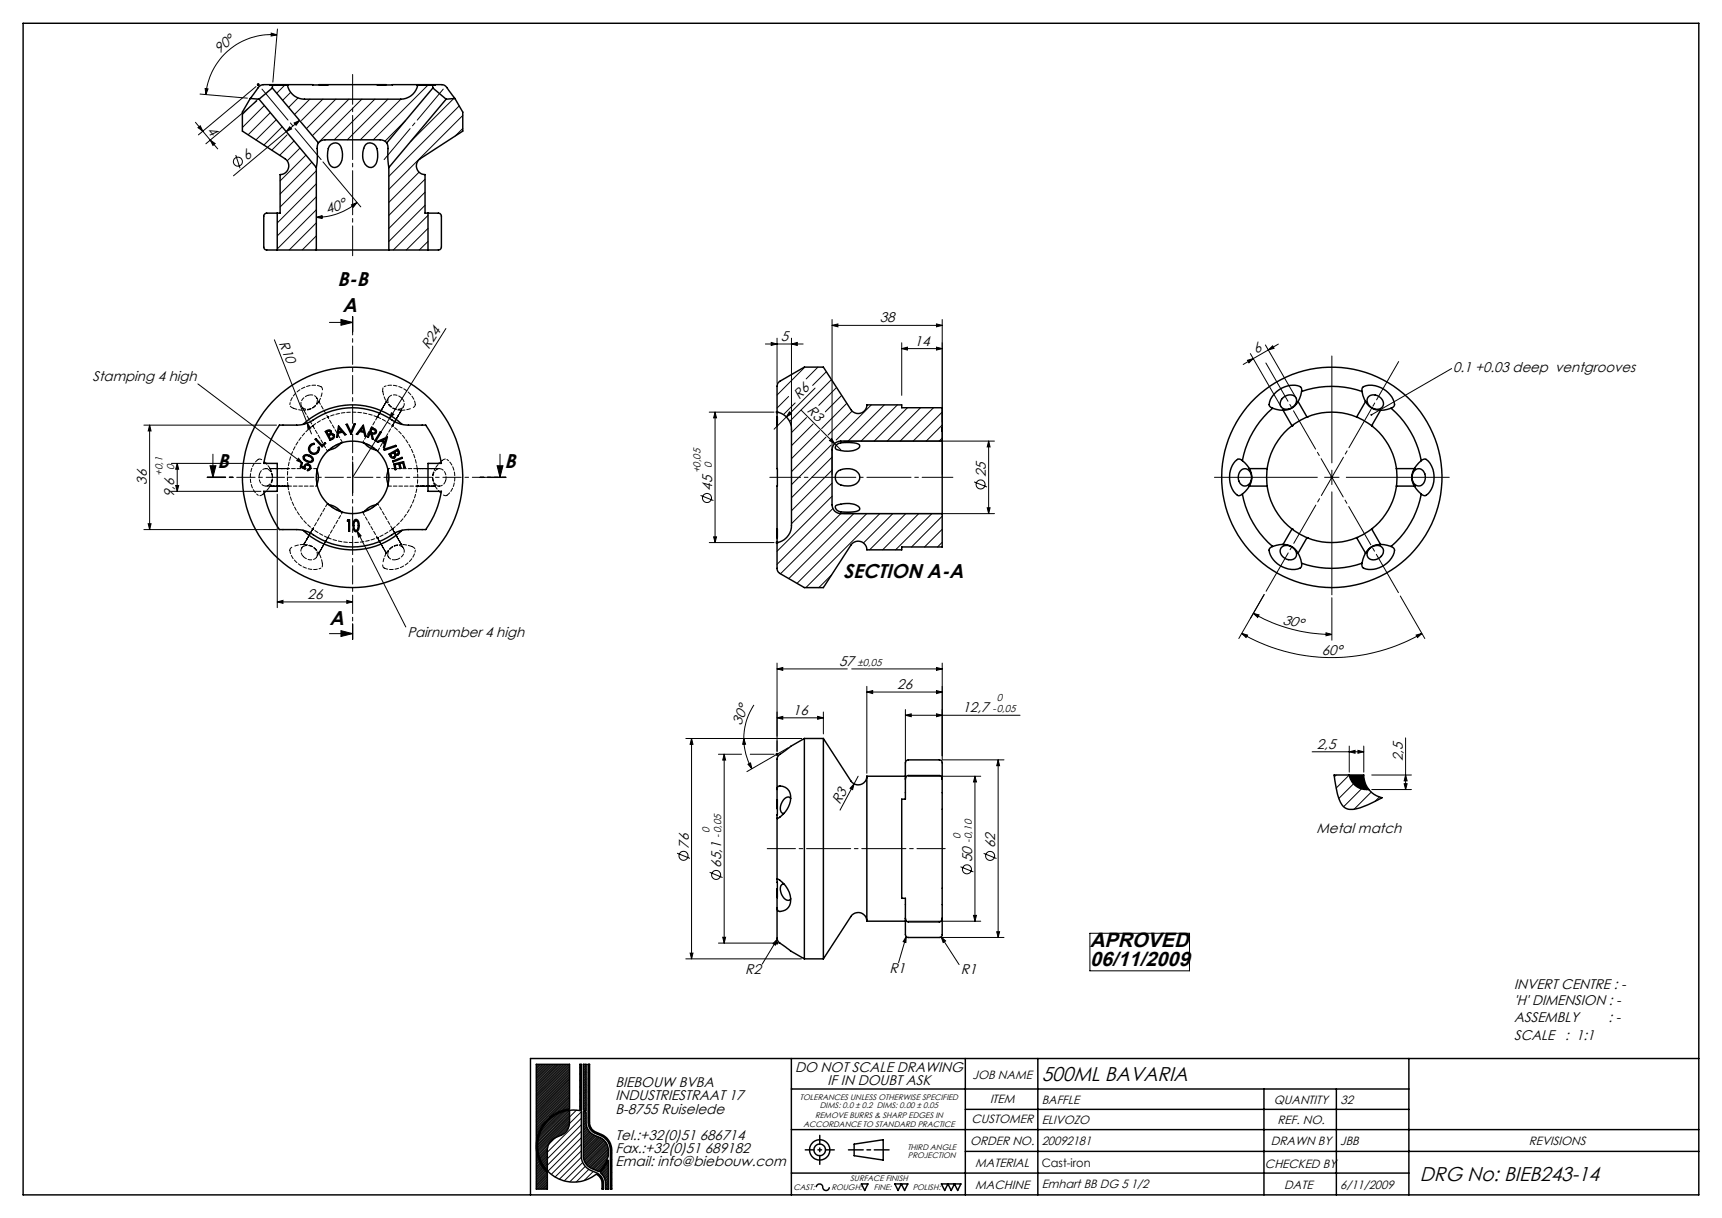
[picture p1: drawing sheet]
<svg xmlns="http://www.w3.org/2000/svg" width="594mm" height="420mm" viewBox="0 0 594 420" stroke-linecap="round" stroke-linejoin="round" font-family="sans-serif">
<g fill="none" stroke="#000" stroke-width=".34">
<path d="M93.6 11.4l1.9 .6-2 .4zM95.5 12a22.7 22.7 0 0 0-24.5 20.6M95.7 10l-1.6 18.3M69 32.4l16.3 1.4M70.8 30.5l1 .2-.8 1.9zM88.3 29.9l-19.9 16.6M88.6 29.2h1M88.6 34.8l-17.6 14.8M88.7 28.8l.7 .8M88.9 34.2l-5.3 5.3M89.1 28.7v1M89.4 28.8l-.7 .8"/>
<path d="M91.2 36.4l-7.6 7.6M93.2 38.9l-7.6 7.6M98.3 29.3l-2.8 2.9M100.3 31.8l-2.8 2.8M102.8 33.8l-3.2 3.2M106.9 34.2l-5.3 5.3M111.3 34.2l-7.3 7.3M115.8 34.2l-10.1 10.2M120.3 34.2l-12.6 12.6M124.8 34.2l-15 15M129.3 34.2l-14 14M133.8 34.2l-14 14"/>
<path d="M138.3 34.2l-14 14M147.7 29.3l-18.9 18.9M156.5 34l-14.9 14.8M158.4 36.5l-24.3 24.3M159.6 39.8l-25.5 25.5M67.4 42.2l2.6 3M68.3 44l.8-.6 .9 1.8zM70 45.2l2.5 3.1M72.5 48.3l1.7 1.2-.8 .6zM72.5 48.3l2.6 3M81.3 53.5l1.5 4.5M95.3 41.3l-7 6.9"/>
<path d="M97.3 43.7l-6.2 6.3M99 46.5l-5.2 5.3M99.9 43.7l.7 .8-1.9 .9zM101.4 48.6l-4.9 4.9M101.5 42.4l1.8-.9-1.2 1.7zM103.3 41.5l-22.8 19.1M103.5 51.1l-4.4 4.4M105.5 53.5l-8.9 8.9M107.6 55.9l-11 11M109.1 58.9l-12.5 12.5M111.4 55.8l13.1 15.5M139.8 41.7l-7 7"/>
<path d="M144.5 59.4l-10.4 10.4M159.6 44.3l-2.5 2.6M109.1 74.9l2-.6v1zM109.1 63.4l-13.5 13.5M109.1 67.9l-13.5 13.5M109.1 72.3l-13.5 13.5M109.1 76.9l-9.3 9.3M121.2 70.6l2-.8-1.3 1.7zM123.2 69.8a21.9 21.9 0 0 1-14.1 5.1M146.6 61.8l-12.5 12.5M146.6 66.3l-12.5 12.5M146.6 70.8l-12.5 12.5"/>
<path d="M147.6 74.3l-11.9 11.9M147.6 78.8l-7.4 7.4M109.1 81.3l-4.9 4.9M109.1 85.8l-.4 .4M147.6 83.2l-3 3M94.7 117.2l11.3 28.7M113.6 111.2h8M117.6 110.2l4 1-4 1zM153.8 113.3l-19.4 31M264 118.6h13M266 118.1l2 .5-2 .5zM268 116.6v15.6"/>
<path d="M273 118.6l2-.5v1zM273 116.6v30.4M287 112.2l2-.5v1zM287 110.2v53.4M287 112.2h38M311 118.2v18.1M323 111.7l2 .5-2 .5zM323 119.7l2 .5-2 .5zM325 110.2v53.4M436.5 118.9l10.8 18.7M441 118.7l-3.5 2M68.3 132.4l36 27.2"/>
<path d="M272 136.7l-4 4M274.3 138.9l-4 4.1M277.6 126.6l-9.6 9.6M281.2 133.8l-14.2 14.2M282.2 126.6l-4.1 4.1M285 128.2l-4.7 4.7M286.8 130.9l-14.4 14.4M288.6 133.6l-6.2 6.2M290.3 136.4l-5.6 5.6M292.1 139.1l-8.7 8.7M300.6 139.6l-12.2 12.1M305 139.6l-12.4 12.5"/>
<path d="M309.6 139.6l-12.6 12.5M311 120.2l2-.5v1zM311 120.2h14M430.3 124.2l2-.5-1.5 1.4zM431.3 121.9l10.8 18.7M432.3 123.7l-3.5 2M437.5 120.7l1.5-1.4 .5 .8zM437.5 120.7l-5.2 3M459.4 122.7v36.9M500.7 127.1l-27.7 16M49.6 146.6h45.8M51.6 146.6l.5 2h-1z"/>
<path d="M51.6 146.6v36M59.1 159.8h30.9M61.1 159.8l.5 2h-1zM61.1 159.8v9.6M73.4 156.6v8M103 158l1.3 1.6-1.9-.8zM106 145.9l1.2 1.7-.9 .4zM106 145.9l1.5 3.7M134.4 144.3l-12.8 20.3M135 142.3l.9 .6-1.5 1.4zM172.5 156.6v8M244.7 142.1h22.3"/>
<path d="M246.7 142.1l.5 2h-1zM246.7 142.1v45M267.5 142.1h1M267.7 141.8l.7 .7M268 141.6v1M268.4 141.8l-.7 .7M272.3 142l.7 .7-1.7 1.1zM276.4 141.4l13.6 13.7M278.2 144l-5.2 5.2M280.5 146.2l-7.5 7.5M282.7 148.5l-9.7 9.7M284.9 150.7l-11.9 11.9"/>
<path d="M286.1 151.9l.7-.7 1.1 1.8zM286.7 153.5l-13.7 13.6M287 157.6l-14 14M291 152.1h52M293.9 141.8l-8.3 8.2M313 140.6l-11.4 11.5M317.5 140.6l-11.5 11.5M322 140.6l-11.5 11.5M325 142.1l-10 10M325 146.6l-5.5 5.5M325 151.1l-1 1M341 152.1l.5 2h-1z"/>
<path d="M341 152.1v25M59.1 169.4h30.9M60.6 167.4h1l-.5 2zM72.5 160.6h2l-1.1 4zM95.6 170.4v39.1M171.5 160.6h2l-1 4zM241.7 170.8l4.4 1.8M287 162.1l-14 14M287 166.6l-14 14M287 171.1l-19 19M287.3 175.3l-19.3 19.3M290 177.1l-20.8 20.8"/>
<path d="M291 177.1h52M294.5 177.1l-22.4 22.4M299 177.1l-24 24M303.5 177.1l-25.5 25.5M308 177.1l-10.1 10.1M312.5 177.1l-12.5 12.5M316.9 177.1l-12.5 12.5M321.5 177.1l-12.6 12.5M325 178l-10.6 10.6M336 166.2l4.5 1.7M340.5 175.1h1l-.5 2zM418.9 164.6h35.5"/>
<path d="M456.9 164.6h5M458.9 164.6h1M459 164.2l.7 .7M459.4 162.1v5M459.4 169.6v35.5M459.7 164.2l-.7 .7M464.4 164.6h35.5M49.6 182.6h45.8M51.1 180.6h1l-.5 2zM123.2 183.2l1.4 1.6-.9 .4zM123.2 183.2l16.8 33M244.7 187.1h22.3"/>
<path d="M246.2 185.1h1l-.5 2zM267.5 187.1h1M267.7 186.7l.7 .7M268 186.6v1M268.4 186.7l-.7 .7M286.9 198.2l-4.4 4.4M325 182.5l-6.1 6.1M325 187l-1.6 1.6M95.6 207.6l2-.6v1.1zM95.6 207.6h26M113.6 218.5h8M117.6 217.5l4 1-4 1z"/>
<path d="M119.6 207l2 .6-2 .5zM277.5 202.6h6.5M428.3 218.4l2 .6-.5 .8zM428.3 218.4a62.2 62.2 0 0 0 62.2 0M432.3 211.5l2 .5-.5 .9zM432.3 211.5a54.8 54.8 0 0 0 27.1 7.3M436.1 205l-8.8 15.2M457.4 218.2l2 .6-2 .4zM459.4 206.1v14.7M483 205.5l8.5 14.7M488.5 219l2-.6-1.5 1.4zM268 230.7l2-.5v1z"/>
<path d="M268 228.7v30.4M268 230.7h24.3M293.8 230.7h31.2M299 238.6l2-.5v1.1zM299 236.7v29.9M299 238.6h26M323 230.2l2 .5-2 .5zM323 238.1l2 .5-2 .6zM325 228.7v33.3h21.3M236.6 254.7h39.9M238.5 254.7l.5 2h-.9zM238.5 254.7v75.9"/>
<path d="M256.6 254.7l.6 1.9-1 .1zM256.6 254.7a20.9 20.9 0 0 0 2.8 10.4M260.1 243.1a20.8 20.8 0 0 0-3.5 11.6M267.7 259.7l.7 .8M268 247.5l2-.5v1zM268 259.6v1M268 247.5h16M268.4 259.7l-.7 .8M271.9 257.9l-14.3 8.2M282 247l2 .5-2 .5zM284 245.5v7.6M312.3 246.6l2-.4v.9z"/>
<path d="M312.3 244.7v23.6M312.3 246.6h39.6M323 246.2l2 .4-2 .5zM452.6 259.2h17.8M465.4 259.2l2-.5v1zM465.4 257.3v9M468.4 258.7l2 .5-2 .5zM470.4 257.3v9M484.9 254.4v17.9M247.8 260.1h8M249.8 260.1l.5 2h-1zM249.8 260.1v65.1"/>
<path d="M258 263.5l.9-.4 .5 2zM258.8 260.1h8.2M267.5 260.1h1M294.6 270.3l-.5 2-.9-.5zM294.6 270.3l-4.8 9M296 267.7l-1.4 2.6M313.3 267.7h25M336.3 267.7l.5 1.9h-1zM336.3 267.7v50M344.3 262l.5 2h-1zM344.3 262v61.3M460.9 267.2l-.6 .7"/>
<path d="M465.4 267.2l-4.5 4.6M466.9 270.3l-5.1 5M469.7 272l-6.2 6.2M473 273.1l-5.9 5.9M473.2 272.3h13.7M473.2 267.2h13.7M475.8 274.8l-1.5 1.6M484.4 270.2h1l-.5 2.1zM484.9 267.2l.5 2.1h-1zM233.5 294.2l4.5 1.8M331.3 298.9l4.5 1.8M339.3 294.3l4.4 1.7"/>
<path d="M244.8 300.8l4.4 1.8M313.3 317.7h25M335.8 315.6h1l-.5 2.1zM236.6 330.6h39.9M238.1 328.7h.9l-.5 1.9zM247.8 325.2h19.2M249.3 323.2h1l-.5 2zM266.6 325.4l1.5-1.5-.6 2zM267.5 325.2h1M267.7 324.9l.7 .7M268 324.7v1M268.1 323.9l-5.2 8.5"/>
<path d="M268.4 324.9l-.7 .7M312.6 323l-.1 2-1-.3zM312.6 323l-2.6 9M324.7 323.1l1.5 1.4-.9 .5zM324.7 323.1l6.1 9.5M325 323.3h21.3M343.8 321.3h1l-.5 2zM376 321.8h34.3v13h-34.3zM185.5 367l-.5 .5M186 367l-1 1M186.5 367l-1.5 1.6M187.1 367l-2.1 2.2"/>
<path d="M187.7 367l-2.7 2.7M188.2 367l-3.2 3.3M188.8 367l-3.8 3.9M189.4 367l-4.4 4.4M189.9 367l-4.9 5M190.5 367l-5.5 5.5M191.1 367l-6.1 6.1M191.6 367l-6.6 6.6M192.2 367l-7.2 7.2M192.7 367l-7.7 7.8M193.3 367l-8.3 8.3M193.9 367l-8.9 8.9"/>
<path d="M194.4 367l-9.4 9.5M195 367l-10 10M195.5 367l-10.5 10.6M196.1 367l-11.1 11.1M196.5 376.2l-11.5 11.5M196.5 378.4l-7 7M196.5 367.2l-11.5 11.5M196.5 367.8l-11.5 11.5M196.5 368.4l-11.5 11.4M196.5 368.9l-11.5 11.5M196.5 369.5l-11.5 11.4M196.5 370l-11.5 11.5"/>
<path d="M196.5 370.6l-11.5 11.5M196.5 371.2l-11.5 11.4M196.5 371.7l-11.5 11.5M196.5 372.3l-11.5 11.5M196.5 372.8l-11.5 11.5M196.5 373.4l-11.5 11.5M196.5 374l-11.5 11.4M196.5 374.5l-11.5 11.5M196.5 375.1l-11.5 11.5M196.5 375.7l-11.5 11.4M196.5 376.8l-11.5 11.4M196.5 377.3l-11.5 11.5"/>
<path d="M196.5 377.9l-11.5 11.5M196.5 379l-5 5M196.5 379.6l-3.9 3.9M200.5 374.4l-.5 .5M200.5 369.9l-.5 .5M200.5 376.6l-.5 .5M200.5 367.6l-.5 .5M200.5 372.2l-.5 .4M200.5 378.9l-.5 .5M201.7 367l-.5 .5M202.2 370.5l-1 .9M202.2 372.7l-1 1"/>
<path d="M202.2 377.2l-1 1M202.2 379.5l-1 .9M202.2 367.1l-1 1M202.2 367.7l-1 .9M202.2 368.2l-1 1M202.2 368.8l-1 1M202.2 369.4l-1 .9M202.2 371l-1 1M202.2 372.2l-1 .9M202.2 373.3l-1 .9M202.2 373.9l-1 .9M202.2 374.4l-1 1"/>
<path d="M202.2 375l-1 .9M202.2 375.5l-1 1M202.2 376.6l-1 1M202.2 377.8l-1 .9M202.2 378.3l-1 1M202.2 378.9l-1 1M202.2 369.9l-1 1M202.2 371.6l-1 1M202.2 376.1l-1 1M203.4 367l-.5 .5M203.4 369.3l-.5 .5M203.4 371.5l-.5 .5"/>
<path d="M203.4 373.8l-.5 .4M203.4 376l-.5 .5M203.4 378.3l-.5 .5M185 395h.1M185 395.6h.1M185 394.4h.1M185 396.1h.1M185.1 396.6h-.1M185.1 393.8l-.1 .1M185.1 397.1l-.1 .1M185.1 393.1l-.1 .2M185.2 397.6l-.2 .2"/>
<path d="M185.3 392.4l-.3 .3M185.3 398l-.3 .3M185.4 398.5l-.4 .4M185.5 391.7l-.5 .5M185.5 398.9l-.5 .6M185.7 399.4l-.7 .6M185.7 390.9l-.7 .7M185.8 399.8l-.8 .8M186.1 389.9l-1.1 1.1M186.7 388.8l-1.7 1.7M188 386.9l-3 3M188.8 396.8l-2.6 2.6"/>
<path d="M188.8 397.9l-2.3 2.3M188.8 398.4l-2.1 2.2M188.8 399l-1.9 1.9M188.8 396.2l-2.7 2.8M188.9 395.5l-3 3.1M191.5 384.6l-4.2 4.2M192.7 383.9l-6.1 6.1M193.6 383.6l-7.4 7.3M194.5 383.3l-8.6 8.5M195.2 383.1l-9.5 9.4M195.9 383l-10.3 10.2M196.1 388.9l-2.6 2.6"/>
<path d="M196.3 388.1l-3.8 3.8M196.5 380.1l-3 3M196.5 380.7l-2.2 2.1M196.5 381.3l-1.4 1.3M196.5 381.8l-.7 .7M196.5 383.5l-11 11M196.5 384.1l-11 11M196.5 384.7l-11 10.9M196.5 385.7l-10.9 10.9M196.5 386.3l-10.9 10.8M196.5 386.9l-10.8 10.7M196.5 382.9l-11 11"/>
<path d="M198.8 382.8l-13.3 13.4M200.5 381.1l-.5 .5M200.5 385.6l-14.2 14.2M200.5 387.9l-13.4 13.4M200.5 392.3l-11.5 11.6M200.5 394.6l-10.3 10.3M200.5 399.1l-7.5 7.5M200.5 383.4l-14.7 14.7M200.5 390.1l-12.5 12.6M200.5 396.9l-9 9M201.6 383.4l-.4 .4M202.1 383.5l-.9 .8"/>
<path d="M202.2 383.9l-1 1M202.2 386.2l-1 1M202.2 380l-1 1M202.2 380.6l-1 .9M202.2 381.2l-1 .9M202.2 385.1l-1 .9M202.2 385.6l-1 1M202.2 386.8l-1 .9M202.2 381.7l-1 1M202.2 384.5l-1 1M202.2 387.3l-1 1M202.2 382.3l-.6 .6"/>
<path d="M202.2 382.8l-.2 .2M202.2 387.8l-1 1M202.4 388.3l-1.2 1.1M202.5 388.7l-1.3 1.2M202.6 389.1l-1.4 1.4M202.8 389.5l-1.6 1.6M203.1 389.8l-1.9 1.8M203.3 390.2l-2.1 2M203.4 380.5l-.5 .5M203.4 382.7l-.5 .5M203.4 385l-.5 .5M203.4 387.2l-.4 .5"/>
<path d="M203.6 390.4l-2.4 2.4M203.8 390.7l-2.6 2.6M203.9 389l-.3 .3M204.2 391l-3 2.9M204.5 391.2l-3.3 3.3M204.9 391.4l-3.7 3.6M205 390.1l-.3 .3M205.2 391.5l-4 4.1M205.6 391.7l-4.4 4.4M206.1 391.9l-4.9 4.8M206.4 392.1l-5.2 5.1M206.6 390.8l-.4 .4"/>
<path d="M206.8 392.2l-5.6 5.6M207.2 392.4l-6 6M207.6 392.6l-6.4 6.3M207.9 392.8l-6.6 6.6M208.1 391.5l-.3 .3M208.2 393.1l-6.8 6.8M208.5 393.3l-7 7M208.8 393.6l-7.1 7.1M209 394l-7.1 7.1M209.2 394.3l-7.1 7.1M209.3 392.5l-.3 .3M209.4 394.7l-7 7"/>
<path d="M209.5 399.7l-3.9 3.9M209.6 395.1l-6.9 6.9M209.7 395.5l-6.7 6.8M209.8 398.8l-4.6 4.6M209.8 396l-6.5 6.5M209.8 396.5l-6.2 6.2M209.8 397.1l-5.8 5.8M209.8 397.6l-5.4 5.5M209.8 398.2l-5 5M210.3 393.8l-.4 .3M210.9 395.4l-.4 .5M211 397.6l-.5 .5"/>
<path d="M211 399.8l-.5 .5M186 400.2l-1 1M186.1 400.6l-1.1 1.1M186.3 400.9l-1.3 1.4M186.5 401.3l-1.5 1.5M186.7 401.7l-1.7 1.7M186.9 402l-1.9 1.9M187.1 402.4l-2.1 2.1M187.4 402.7l-2.4 2.4M187.6 403l-2.6 2.6M187.9 403.3l-2.9 2.9M188.1 403.6l-3.1 3.2"/>
<path d="M188.4 403.9l-3.4 3.4M188.7 404.2l-3.7 3.7M188.8 406.3l-3.7 3.7M188.8 400.1l-1.5 1.6M188.8 400.7l-1.3 1.3M188.8 401.3l-1.1 1.1M188.8 402.4l-.6 .6M188.8 402.9l-.3 .4M188.8 403.5l-.1 .1M188.8 404.6l-3.8 3.9M188.8 405.2l-3.8 3.8M188.8 405.7l-3.8 3.9"/>
<path d="M188.8 406.9l-3.1 3.1M188.8 407.4l-2.6 2.6M188.8 408l-2 2M188.8 408.6l-1.5 1.4M188.8 409.1l-.9 .9M188.8 409.7l-.3 .3M201 400.8l-6.3 6.4M201.9 402.2l-5.4 5.3M203.1 403.2l-4.3 4.4M204.6 403.9l-3.1 3.2M206.2 404.6l-.4 .4M207.4 405.7l-.4 .4"/>
<path d="M208.1 407.3l-.5 .4M208.1 409.4l-.4 .5M208.3 402l-1.9 1.9M209.1 400.7l-3.1 3M209.8 403.2l-1.9 2M209.8 410h.1M209.8 400.5l-.3 .2M209.8 401l-.9 .9M209.8 401.5l-2.8 2.8M209.8 402.1l-2.4 2.5M209.8 402.7l-2.2 2.2M209.8 403.8l-1.7 1.7"/>
<path d="M209.8 404.4l-1.5 1.5M209.8 404.9l-1.3 1.4M209.8 405.5l-1.2 1.2M209.8 406.1l-1 1M209.8 406.6l-1 1M209.8 407.2l-.9 .9M209.8 407.7l-.9 1M209.8 408.3l-.9 .9M209.8 408.9l-.9 .9M209.8 409.4l-.6 .6M211 402l-.5 .5M211 404.3l-.5 .5"/>
<path d="M211 406.6l-.5 .4M211 408.8l-.5 .5"/>
<circle cx="82.1" cy="55.7" r="1.57"/>
<circle cx="243.9" cy="171.7" r="1.56"/>
<circle cx="338.3" cy="167.1" r="1.56"/>
<circle cx="235.8" cy="295.1" r="1.56"/>
<circle cx="333.6" cy="299.8" r="1.55"/>
<circle cx="341.5" cy="295.2" r="1.56"/>
<circle cx="247" cy="301.7" r="1.56"/>
</g>
<g fill="none" stroke="#000" stroke-width=".5">
<path d="M8 8h578v404h-578zM86.3 34l-2.7 4.6v6.6l14.6 9.5a3 3 0 0 1 1.3 3.4 3 3 0 0 1-2.9 2.1v13.3h-4.7l-.8 .6v11.5l.8 .6h17.2M86.3 34l3.1 .2M89.4 34.2l19.7 23.6M93.2 29.2h-.7a3.5 3.5 0 0 0-4.2 2.1l-2 2.7M93.2 29.2l.8 .1M93.2 29.2h6.1M93.9 30.4l-4.5 3.8M93.9 30.4l15.9 18.9M94 29.3l-.1 1.1M94 29.3h5.1M99.1 29.3a6 6 0 0 0 5.9 4.9h33.2a6 6 0 0 0 5.9-4.9"/>
<path d="M99.3 29.2l-.2 .1M99.3 29.2h13.8M110 29.2h3.1M113.1 29.2h17.1M130.2 29.2h13.7M130.2 29.2h3M143.9 29.2l.2 .1M143.9 29.2h6.1M144.1 29.3h5.1M149.2 29.3l.1 1.1M149.3 30.4l4.6 3.8M149.3 30.4l-15.9 18.9"/>
<path d="M150 29.2h.7a3.3 3.3 0 0 1 4.1 2l2.1 2.8M150 29.2l-.8 .1M153.9 34.2l-19.8 23.6M156.9 34l2.7 4.6v6.6l-14.6 9.5a3 3 0 0 0-1.2 3.4 3 3 0 0 0 2.8 2.1v13.3h4.6l.6 .1 .4 .6v11.3l-.4 .6-.6 .1h-17.1M156.9 34l-3 .2M109.1 57.8v28.4M109.8 49.3l-.4 1.1v4.8l-.3 2.6M109.8 49.3a3 3 0 0 1 2.3-1.1h19a3 3 0 0 1 2.3 1.1M114.2 49.8a2.2 2.2 0 0 1 3.6 1.4 5.3 5.3 0 0 1-1.6 6.4 1.89 1.89 0 0 1-2.6-1 7.8 7.8 0 0 1 0-6.2zM126.2 49.8a2.57 2.57 0 0 1 2.8-.1 2.57 2.57 0 0 1 1.2 2.5l.1 2a3.4 3.4 0 0 1-2.2 3.6 3.5 3.5 0 0 1-3-4.1 6 6 0 0 1 1.1-3.9zM133.4 49.3l.1 .1a11.5 11.5 0 0 1 .3 5.2l.3 3.2M134.1 57.8v28.4"/>
<path d="M95.6 73.5v12.7M147.6 73.5v12.7M109.1 86.2h25M442.7 137a2.7 2.7 0 0 1 4.5 .7 3.2 3.2 0 0 1-1.8 3 3.2 3.2 0 0 1-3.5-.5l-.3-1.3 .4-1zM447.8 138.5v-.1a5.5 5.5 0 0 1-5.2 3v.1M447.8 138.5l3 5.3M449 135v-.2a1.45 1.45 0 0 0-1.4-1.8 8.6 8.6 0 0 0-9.8 6.5l.2 .7 1 .6M449 135l-1.2 3.5M449 135a31.7 31.7 0 0 1 20.8 0M469.8 135l.1-1.1a4.1 4.1 0 0 1 4.5-.9 7.9 7.9 0 0 1 6.6 6.8l-.5 .6-.7 .4M469.8 135l1.2 3.5M471 138.5v-.1a5.5 5.5 0 0 0 5.2 3v.1"/>
<path d="M471 138.5l-3 5.3M472 136.9a3.2 3.2 0 0 1 3.5-.3 3.2 3.2 0 0 1 1.6 3.2 3 3 0 0 1-3.1 1.3 3 3 0 0 1-2.3-2.4l-.1-1zM96.4 146.6h5.9a11.7 11.7 0 0 0 7.2-2.7 24.4 24.4 0 0 1 27 1.7l2.9 .9 7.3 .1a27.8 27.8 0 0 1 5.6 13.2h-4.7v9.6h4.7a27.2 27.2 0 0 1-5.7 13.2h-5.7a11.7 11.7 0 0 0-7.2 2.7 24.4 24.4 0 0 1-27-1.7l-2.9-.9-7.2-.1a27.5 27.5 0 0 1-5.6-13.2h4.6v-9.6h-4.6a31.3 31.3 0 0 1 5.4-13.2zM104 159.5l.3 .1-.3 1.2 .9 .4a1.15 1.15 0 0 1 1.1-1.2 1.15 1.15 0 0 1 1.2 1.1 1.15 1.15 0 0 1-1.2 1.2l.1-.4a.83 .83 0 0 0 .7-1 .83 .83 0 0 0-1.1-.6 .83 .83 0 0 0-.5 1.1v.3l-1.6-.7zM104.5 146.3a25 25 0 0 1 34.2 0M105 156.9a2.05 2.05 0 0 1 3 1.9 2.07 2.07 0 0 1-3.4-.8v-.6zM105.1 157.3a1.84 1.84 0 0 1 2.6 1.4 1.73 1.73 0 0 1-2.7-1.2zM107.1 153.3l1.2-.4v.3a1.54 1.54 0 0 0-1.5 1.7 1.54 1.54 0 0 0 1.9 1.4 1.54 1.54 0 0 0 1.1-2l.3-.1a1.87 1.87 0 0 1-2.3 2.4 1.87 1.87 0 0 1-.7-3.3zM109 151.3l2.1 2.3 1-.9 .2 .2-1.2 1.2-2.4-2.6zM112.2 148.8a1.37 1.37 0 0 1 2-.1v.8a.97 .97 0 0 1 1.1 .7 .97 .97 0 0 1-.6 1.2l-.8 .5zM112.7 148.9l.8-.3a.67 .67 0 0 1 .5 .8 .67 .67 0 0 1-.8 .5zM113.4 150.2a.82 .82 0 0 1 1-.4 .82 .82 0 0 1 .5 .9l-.9 .7z"/>
<path d="M116.8 146.9l2.5 2.9-.3 .1-.9-.9-1.4 .4-.2 1.3-.4 .1zM117 147.7l.9 1-1.2 .3zM117.8 152.7a8 8 0 0 1-4.6 2.6M119.4 146.3h.4l1.3 2.7 1-2.8h.4l-1.4 3.5zM125.2 147.4l.3 1.3-1.2-.2zM125.3 146.7l.9 3.7-.3-.1-.3-1.2-1.5-.3-.8 1-.4-.1zM125.3 146.7h.1M125.4 152.7a8.6 8.6 0 0 0 4.6 2.6M128.2 147.4l.6 .3a1.01 1.01 0 0 1 1 1.3 1.01 1.01 0 0 1-1.5 .5l.5 2-.4-.1-.5-2.1h-.2l-.6 1.5-.3-.2zM128.3 147.9l.6 .2a.65 .65 0 0 1 .6 .9 .65 .65 0 0 1-1.1 .2l-.5-.2zM130 152.3l3.6-1.5-1 3.7-.3-.2 .3-1.3-1.1-1-1.1 .5zM131.2 148.9l.3 .2-1.9 2.9-.2-.1z"/>
<path d="M131.8 151.9l1.3-.6-.3 1.4zM132.4 155l4.1-1.4 .2 .3-4.1 1.4zM134.2 156.6l3-1.7a1.3 1.3 0 0 1 .1 2l-.8-.1a.96 .96 0 0 1-.6 1.2 .96 .96 0 0 1-1.2-.6zM134.7 156.7l1.1-.6a.83 .83 0 0 1 .4 .9 .83 .83 0 0 1-.9 .6zM135.5 159l3.2-1.3 .1 .3-3.2 1.3zM136.1 155.9l1-.6 .3 1a.71 .71 0 0 1-.8 .3 .71 .71 0 0 1-.5-.7zM268 142.1a6 6 0 0 1 5 5.9v33.2a6 6 0 0 1-5 5.9M268 142.1v-8.9a1.94 1.94 0 0 1 1-1.7l8.5-4.9h6.5l9.5 14.6a3 3 0 0 0 3.4 1.3 3 3 0 0 0 2.1-2.9h12v1h14v11.5M268 146.8v35.6M268 143.8v3M268 142.1v1.7M288.6 153.3a9.6 9.6 0 0 1 6.1-.6 1.55 1.55 0 0 1 1.8 1.4 6.5 6.5 0 0 1-6.5 1.2 1.61 1.61 0 0 1-1.9-1z"/>
<path d="M325 152.1h-35a3 3 0 0 0-3 3v19a3 3 0 0 0 3 3h35M325 152.1v25M325 147.5v1M428.6 158.8l-.2-.1a1.45 1.45 0 0 0-2.3 .3 8.6 8.6 0 0 0 .8 11.8l.7 .1 1-.5M428.6 158.8l2.4 2.8M439 140.8l3.6 .7M439 140.8a31.4 31.4 0 0 0-10.4 18M442.6 141.5l3.1 5.3M445.7 146.8a22.5 22.5 0 0 0-8.6 14.8M445.7 146.8h.1M450.8 143.8l-2 1-3.1 2M450.8 143.8h.1"/>
<path d="M450.8 143.8a22.5 22.5 0 0 1 17.2 0M468 143.8h.1M468 143.8l2 1 3.1 2M473.1 146.8h.1M473.1 146.8a22.5 22.5 0 0 1 8.6 14.8M476.2 141.5l-3.1 5.3M479.8 140.8l-3.6 .7M479.8 140.8a31.6 31.6 0 0 1 10.5 18M490.3 158.8l.9-.5a4.1 4.1 0 0 1 3.1 3.5 7.9 7.9 0 0 1-2.6 9.1l-.8-.1-.6-.4M490.3 158.8l-2.4 2.8M109.4 162a8.4 8.4 0 0 1 0 5.2M113.2 173.9a8.6 8.6 0 0 1 4.6 2.6"/>
<path d="M120 179.2h.6v4h-.3v-3.5h-.5zM122.2 179.4l.6-.3a2.11 2.11 0 0 1 1.1 2.8 1.14 1.14 0 0 1-1.4 1.4 3.3 3.3 0 0 1-.3-3.9zM122.4 179.8l.4-.3a1.67 1.67 0 0 1 .7 2.2 1.02 1.02 0 0 1-.7 1.2 2.57 2.57 0 0 1-.4-3.1zM130 173.9a8.3 8.3 0 0 0-4.6 2.6M133.8 162a8.4 8.4 0 0 0 0 5.2M135.8 160l3.4-.8 .5 1.9-.3 .1-.4-1.6-1.1 .3 .4 1.5-.3 .2-.5-1.6-1.3 .3 .4 1.6-.3 .1zM288.3 174.4a9.3 9.3 0 0 1 7.6 .1l.7 .8a1.77 1.77 0 0 1-2.3 1.2l-1.8 .1a4.2 4.2 0 0 1-4.3-1.3zM288.6 162.9a5.3 5.3 0 0 1 7.8 .7 3.3 3.3 0 0 1-3.9 4 4 4 0 0 1-4.3-2.2l.1-1.8zM325 177.1v11.5h-14v1h-12a2.99 2.99 0 0 0-2.1-2.9 2.99 2.99 0 0 0-3.4 1.3l-9.5 14.6h-6.5l-8.5-4.9a1.94 1.94 0 0 1-1-1.7v-8.9M427.8 162.5a2.13 2.13 0 0 1 2.3-.8 2.13 2.13 0 0 1 1.5 2 2.85 2.85 0 0 1-2.5 3.9 3.3 3.3 0 0 1-1.3-5.1zM428.6 170.4a31.4 31.4 0 0 0 10.4 18M431 161.6h6.1l-.2 3 .2 3h-6.1a5.7 5.7 0 0 0 0-6z"/>
<path d="M431 167.6l-2.4 2.8M437.1 167.6a22.5 22.5 0 0 0 8.6 14.8M481.7 161.6l.2 3-.2 3M481.7 167.6h6.2M481.7 161.6h6.2M481.7 167.6a22.5 22.5 0 0 1-8.6 14.8M487.9 167.6l2.4 2.8M487.9 167.6h.1M487.9 161.6a5.7 5.7 0 0 0 0 6M487.9 161.6h.1M488 162.3a2.17 2.17 0 0 1 2.4-.4 2.17 2.17 0 0 1 1.2 2.1 2.57 2.57 0 0 1-.5 2.7 2.57 2.57 0 0 1-2.7 .6 3.5 3.5 0 0 1-.4-5zM490.3 170.4a31.6 31.6 0 0 1-10.5 18"/>
<path d="M104.5 182.9a25 25 0 0 0 34.2 0M268 185.4v1.7M268 182.4v3M439 188.4l-.2 .1a1.41 1.41 0 0 0-.9 2.2 8.5 8.5 0 0 0 10.6 5.2l.4-.6 .1-1.1M442.2 188.6a3.2 3.2 0 0 1 3.5 .1 3.2 3.2 0 0 1 1.4 3.2 3.1 3.1 0 0 1-3.2 1 3.1 3.1 0 0 1-2.3-2.5l.1-1zM442.6 187.7l-3.6 .7M442.6 187.8a5.5 5.5 0 0 1 5.2 3M442.6 187.7v.1M445.7 182.4l3.1 2 2 1M445.7 182.4h.1M445.7 182.4l-3.1 5.3M447.8 190.7l1.2 3.5"/>
<path d="M447.8 190.7v.1M449 194.2a31.7 31.7 0 0 0 20.8 0M450.8 185.4a22.5 22.5 0 0 0 17.2 0M450.8 185.4h.1M450.8 185.4l-3 5.3M468 185.4h.1M468 185.4l3 5.3M471 190.7l-1.2 3.5M471 190.7v.1M472.5 189.1a2.71 2.71 0 0 1 4.7 .7 3.3 3.3 0 0 1-5.2 2.6l-.4-.9v-.9zM473.1 182.4h.1M473.1 182.4l-3.1 2-2 1"/>
<path d="M473.1 182.4l3.1 5.3M476.2 187.7l3.6 .7M476.2 187.7v.1a5.5 5.5 0 0 0-5.2 3M479.8 188.4l1 .6a4 4 0 0 1-1.5 4.4 7.9 7.9 0 0 1-9.2 2.3l-.3-1.5M277.5 254.7v75.9M277.5 254.7l-4.8 2.7-2.5 1.9a3.3 3.3 0 0 0-2.2 4.3v8.6M277.5 254.7h6.5M284 254.7l9.5 14.6a2.99 2.99 0 0 0 3.4 1.2 2.99 2.99 0 0 0 2.1-2.8M284 254.7v75.9M268 272.2v-.2a.91 .91 0 0 1 1-1 3.9 3.9 0 0 1 3.6 5.3 8.5 8.5 0 0 1-4.6 5.9M268 272.2v3.7M268 275.9v6.3"/>
<path d="M268 275.9v3M272.8 275.4a1.47 1.47 0 0 0-2.6 .5 3.3 3.3 0 0 0-.3 4.5l.5 .1M299 267.7v50M299 267.7h13.3M312.3 268.7v6.9h-1.3v34.2h1.3v6.8M312.3 268.7a1.16 1.16 0 0 1 1-1.3h10.7l.8 .4 .2 .9M312.3 268.7v-4.3a1.8 1.8 0 0 1 1-2.4l11.3 .2a5.1 5.1 0 0 1 .4 3.6v2.9M325 268.7v47.9M460.2 267.2h10.2a8 8 0 0 0 6.3 7.9l-3.9 2a12.1 12.1 0 0 1-8.2 1.8 6.8 6.8 0 0 1-3.3-5.2zM465.4 267.2a6.1 6.1 0 0 0 6.8 5.1M268 282.2v20.9M268 303.1a8 8 0 0 1 4.4 9.1 3.4 3.4 0 0 1-4 1.9l-.4-1"/>
<path d="M268 313.1v7.7a5.1 5.1 0 0 0 .6 4.1l4.1 3 4.8 2.7M268 303.1v6.4M268 309.5v3.6M268 306.4v3.1M270.4 304.8a1.63 1.63 0 0 0-1.1 2.6 3.4 3.4 0 0 0 2.8 3.1l.7-.6M299 317.7a2.98 2.98 0 0 0-2.1-2.9 2.98 2.98 0 0 0-3.4 1.2l-9.5 14.6M299 317.7h13.3M312.3 316.6l.3 .9 .7 .4h10.8l.6-.4 .3-.9M312.3 316.6v2.9a4.4 4.4 0 0 0 .6 3.7l11.1 .1a1.24 1.24 0 0 0 1-1.8v-4.9M277.5 330.6h6.5M185 367h11.5v15.4a12.9 12.9 0 0 0-10.8 8.6 12.9 12.9 0 0 0 3.1 13.4v5.6h-3.8zM200 367h.5v31.6a5.5 5.5 0 0 0 3.4 5l1.8 .8a4 4 0 0 1 2.4 3.7v1.9h-.4v-2.2l-.3-1.1-.6-1-1.1-.8a12.4 12.4 0 0 1-19.9-6.6 12.4 12.4 0 0 1 14.2-15.3z"/>
<path d="M201.2 367h1v16l-1-.3zM202.9 367h.5v20.6l.4 1.1 .6 .9 3 1.5a6 6 0 0 1 3.6 5.5v13.4h-.5v-13.4a5.4 5.4 0 0 0-3.3-5l-1.8-.8a4.1 4.1 0 0 1-2.5-3.7zM273 365v47M273 375.5h213M333 365v47M358 365v47M436 375.5v36.5M461 375.5v36.5M486 365v47M586 365h-403v47M196.5 382.9v4.2a4.8 4.8 0 0 1-3 4.4l-1.8 .7a4.8 4.8 0 0 0-2.9 4.4v7.1M201.2 383.2l1 .4v3.5a4.8 4.8 0 0 0 2.9 4.4l1.8 .7a4.8 4.8 0 0 1 2.9 4.4v2l-.5 1.5-2 3.2-.7 .8-2.4-1.1a4.8 4.8 0 0 1-3-4.4z"/>
<path d="M273 389.5h313M294.6 394.5l10.1-1.5v7l-10.1-1.5zM333 397h253M333 382.5h153M209.8 400.1v9.9h-.9l-.3-3.4-.7-1.4-.9-.9 1.9-2.4zM273 404.5h213M281.6 409.4a1.21 1.21 0 0 1 1.4-1.1 1.21 1.21 0 0 1 .9 1.5 1.12 1.12 0 0 0 1.3 .7 1.12 1.12 0 0 0 .9-1.1M297.1 408.3h2.3l-1.1 2.2zM308.7 408.3h4.5l-1.2 2.2-1.1-2.2-1.1 2.2zM324.7 408.3h6.8l-1.2 2.2-1.1-2.2-1.1 2.2-1.1-2.2-1.1 2.2z"/>
<circle cx="121.6" cy="164.6" r="12.5"/>
<circle cx="121.6" cy="164.6" r="38"/>
<circle cx="459.4" cy="164.6" r="38"/>
<circle cx="282.7" cy="396.5" r="3.5"/>
<circle cx="282.8" cy="396.5" r="2"/>
</g>
<g fill="none" stroke="#000" stroke-width=".34" stroke-dasharray="6.3 1.3 1.3 1.3">
<path d="M121.6 109.1v5.3M121.6 109.1v55.5M121.7 109.1v5.3M71.5 164.6h103M71.5 164.7h9.8M71.5 164.5h9.8M121.6 164.6v5.3M121.6 164.6v-5.3M121.6 164.6v55.9M121.7 164.6v-5.3M121.7 164.6v5.3M174.5 164.7h-9.8"/>
<path d="M174.5 164.5h-9.8M121.6 220.5v-5.3M121.7 220.5v-5.3"/>
</g>
<path d="M436.5 124.9l46 79.7M482.6 124.4l-46 79.7" fill="none" stroke="#000" stroke-width=".34" stroke-dasharray="15.2 1.3 1.3 1.3" stroke-dashoffset="-.3"/>
<path d="M264.6 292.6h61.4" fill="none" stroke="#000" stroke-width=".34" stroke-dasharray="15.2 1.3 1.3 1.3" stroke-dashoffset="5.5"/>
<path d="M265.5 164.6h63.2" fill="none" stroke="#000" stroke-width=".34" stroke-dasharray="15.2 1.3 1.3 1.3" stroke-dashoffset="4.6"/>
<path d="M152.9 30.7l-20.4 24.3M110.8 55l-20.4-24.3" fill="none" stroke="#000" stroke-width=".34" stroke-dasharray="15.2 1.3 1.3 1.3" stroke-dashoffset="1.3"/>
<path d="M121.6 88.2v-62.5" fill="none" stroke="#000" stroke-width=".34" stroke-dasharray="15.2 1.3 1.3 1.3" stroke-dashoffset="4.9"/>
<path d="M292.7 396.5h14" fill="none" stroke="#000" stroke-width=".5" stroke-dasharray="6.3 1.3 1.3 1.3" stroke-dashoffset="1.3"/>
<path d="M277.8 396.5h10M282.8 401.5v-10" fill="none" stroke="#000" stroke-width=".5" stroke-dasharray="6.3 1.3 1.3 1.3" stroke-dashoffset="3.3"/>
<g fill="#000">
<path d="M106 145.9l1.2 1.7-.9 .4zM135 142.3l.9 .6-1.5 1.4zM272.3 142l.7 .7-1.7 1.1zM286.1 151.9l.7-.7 1.1 1.8zM294.6 270.3l-.5 2-.9-.5z"/>
<path d="M93.6 11.4l1.9 .6-2 .4zM70.8 30.5l1 .2-.8 1.9z"/>
<path d="M68.3 44l.8-.6 .9 1.8zM72.5 48.3l1.7 1.2-.8 .6z"/>
<path d="M101.5 42.4l1.8-.9-1.2 1.7zM99.9 43.7l.7 .8-1.9 .9z"/>
<path d="M109.1 74.9l2-.6v1zM121.2 70.6l2-.8-1.3 1.7z"/>
<path d="M117.6 110.2l4 1-4 1zM117.6 217.5l4 1-4 1z"/>
<path d="M266 118.1l2 .5-2 .5zM273 118.6l2-.5v1z"/>
<path d="M287 112.2l2-.5v1zM323 111.7l2 .5-2 .5z"/>
<path d="M323 119.7l2 .5-2 .5zM311 120.2l2-.5v1z"/>
<path d="M437.5 120.7l1.5-1.4 .5 .8zM430.3 124.2l2-.5-1.5 1.4z"/>
<path d="M51.6 146.6l.5 2h-1zM51.1 180.6h1l-.5 2z"/>
<path d="M61.1 159.8l.5 2h-1zM60.6 167.4h1l-.5 2z"/>
<path d="M103 158l1.3 1.6-1.9-.8zM123.2 183.2l1.4 1.6-.9 .4zM472.8 142.8v.4l.2-.1-.2 .1a.34 .34 0 0 0 .5 .1 .34 .34 0 0 0 0-.5 .34 .34 0 0 0-.5 0zM266.6 325.4l1.5-1.5-.6 2zM324.7 323.1l1.5 1.4-.9 .5zM312.6 323l-.1 2-1-.3z"/>
<path d="M246.7 142.1l.5 2h-1zM246.2 185.1h1l-.5 2z"/>
<path d="M72.5 160.6h2l-1.1 4zM171.5 160.6h2l-1 4z"/>
<path d="M340.5 175.1h1l-.5 2zM341 152.1l.5 2h-1z"/>
<path d="M95.6 207.6l2-.6v1.1zM119.6 207l2 .6-2 .5z"/>
<path d="M428.3 218.4l2 .6-.5 .8zM488.5 219l2-.6-1.5 1.4z"/>
<path d="M432.3 211.5l2 .5-.5 .9zM457.4 218.2l2 .6-2 .4z"/>
<path d="M268 230.7l2-.5v1zM323 230.2l2 .5-2 .5z"/>
<path d="M323 238.1l2 .5-2 .6zM299 238.6l2-.5v1.1z"/>
<path d="M256.6 254.7l.6 1.9-1 .1zM258 263.5l.9-.4 .5 2z"/>
<path d="M282 247l2 .5-2 .5zM268 247.5l2-.5v1zM323 246.2l2 .4-2 .5zM312.3 246.6l2-.4v.9z"/>
<path d="M468.4 258.7l2 .5-2 .5zM465.4 259.2l2-.5v1z"/>
<path d="M336.3 267.7l.5 1.9h-1zM335.8 315.6h1l-.5 2.1zM238.5 254.7l.5 2h-.9zM238.1 328.7h.9l-.5 1.9z"/>
<path d="M344.3 262l.5 2h-1zM343.8 321.3h1l-.5 2z"/>
<path d="M484.4 270.2h1l-.5 2.1zM484.9 267.2l.5 2.1h-1z"/>
<path d="M249.3 323.2h1l-.5 2zM249.8 260.1l.5 2h-1z"/>
</g>
<path d="M465.4 267.2h5l.4 2.5 1.4 2.6-1.3-.1a6 6 0 0 1-5.5-5z" fill-rule="evenodd" fill="#000"/>
<g fill="none" stroke="#000" stroke-width=".34" stroke-dasharray="1.3 .6">
<path d="M106.6 136.2a2.16 2.16 0 0 1 2.7 1.1 2.16 2.16 0 0 1-.8 2.8 2.68 2.68 0 0 1-4.7-.8 3.4 3.4 0 0 1 2.8-3.1M110 138.4a5.5 5.5 0 0 1-5.2 3M110 138.4v.1M110 138.5l1.2-3.5M110.7 133.3a8.4 8.4 0 0 0-10.7 6.2M110.7 133.3l.5 .6v1.1M132 135v-.2a1.22 1.22 0 0 1 .5-1.5M132 135l1.2 3.5M133.2 138.4v.1M133.2 138.5l-3 5.3M134 137.1l-8.9 15.5M138.7 137.4a2.17 2.17 0 0 1 .4 2.9 2.17 2.17 0 0 1-2.8 .7 2.67 2.67 0 0 1-2.2-1.7 2.67 2.67 0 0 1 .5-2.8 3.3 3.3 0 0 1 4.1 .9"/>
<path d="M143.3 139.5a8.4 8.4 0 0 0-10.8-6.2M143.3 139.5l-.3 .7-.9 .6M89.1 158.4a8.4 8.4 0 0 0 0 12.4M89.1 158.4l.7-.1 1 .5M101.2 140.8l-.2-.1a1.28 1.28 0 0 1-1-1.2M101.2 140.8l3.6 .7M104 140.1l9 15.5M104.8 141.4v.1M107.9 146.8l3.2-2 2-1M107.9 146.8h.1M107.9 146.8a22.5 22.5 0 0 0-8.6 14.8M113.1 143.8h.1"/>
<path d="M117.8 152.7l.3-.1a12.6 12.6 0 0 0-5.1 3l.2-.3M118.1 152.6l-8.9-15.5M130 155.3l.2 .2a13.1 13.1 0 0 0-5.1-2.9l.3 .1M130.2 143.8l2 1 3.2 2M130.2 143.8l3-5.4M130.2 143.8h.1M130.2 143.8a22.5 22.5 0 0 0-17.1 0M130.3 155.6l8.9-15.5M135.4 146.8l3.1-5.4M135.4 146.8h.1M138.4 141.5l-3 5.3M138.4 141.5l3.7-.7"/>
<path d="M138.5 141.4a5.5 5.5 0 0 1-5.3-3M138.5 141.4l-.1 .1M152.5 158.8l.1-.1a1.25 1.25 0 0 1 1.6-.3M152.5 158.8l-2.5 2.8M89.5 163.4a2.17 2.17 0 0 1 2.3-1.8 2.17 2.17 0 0 1 2 2.1 2.66 2.66 0 0 1-.3 2.8 2.66 2.66 0 0 1-2.7 .9 3.5 3.5 0 0 1-1.3-4M90.8 170.4l-.2 .1a1.25 1.25 0 0 1-1.5 .3M90.8 170.4l2.4-2.8M91.7 167.6h17.8M93.2 161.6a5.7 5.7 0 0 1 0 6M93.2 161.6h.1M93.2 167.6h.1M93.2 167.6h6.1"/>
<path d="M93.2 161.6h6.1M93.2 161.6l-2.4-2.8M99.3 161.6h.1M99.3 167.6h.1M99.3 167.6a22.5 22.5 0 0 0 8.6 14.8M99.3 167.6l-.2-3 .2-3M99.3 161.6h-6.1M99.3 167.6h-6.1M109.4 162l.1-.3a12.4 12.4 0 0 0 0 5.9l-.1-.4M109.5 161.6h-17.8M113 173.6l-9 15.5M113.2 173.9l-.2-.2a13.1 13.1 0 0 0 5.1 2.9l-.3-.1"/>
<path d="M125.1 176.6l8.9 15.5M125.4 176.5l-.2 .1a12.6 12.6 0 0 0 5.1-3l-.3 .3M133.8 167.6h17.8M133.8 167.2v.3a12.4 12.4 0 0 0 0-5.9v.4M143.9 161.6l.2 3-.2 3M143.9 167.6h6.2M143.9 161.6h6.2M143.9 167.6h.1M143.9 161.6h.1M143.9 161.6a22.5 22.5 0 0 0-8.5-14.8M150 161.6h-6.1M150 167.6h-6.1"/>
<path d="M150 167.6l2.5 2.8M150.1 167.6a5.7 5.7 0 0 1 0-6M150.1 167.6h-.1M150.1 161.6h-.1M151.6 161.6h-17.8M153.7 165.8a2.17 2.17 0 0 1-2.3 1.8 2.17 2.17 0 0 1-2-2.1 2.66 2.66 0 0 1 .4-2.8 2.66 2.66 0 0 1 2.6-.9 3.5 3.5 0 0 1 1.3 4M154.2 170.8a8.4 8.4 0 0 0 0-12.4M154.2 170.8l-.7 .1-1-.5M100 189.7a8.4 8.4 0 0 0 10.7 6.2M100 189.7l.3-.7 .9-.6M104.5 191.8a2.18 2.18 0 0 1-.3-2.9 2.18 2.18 0 0 1 2.8-.7 2.8 2.8 0 0 1 2 4.2 3.2 3.2 0 0 1-4.5-.6M104.8 187.8v-.1"/>
<path d="M104.8 187.8a5.5 5.5 0 0 1 5.2 3M104.8 187.7l3.1-5.3M104.8 187.7l-3.6 .7M107.9 182.4h.1M107.9 182.4l-3.1 5.4M109.2 192.1l8.9-15.5M110 190.8v-.1M110 190.7l3.1-5.3M111.2 194.2v.2a1.22 1.22 0 0 1-.5 1.5M111.2 194.2l-1.2-3.5M113.1 185.4l-2-1-3.2-2M113.1 185.4l-3.1 5.4"/>
<path d="M113.1 185.4h.1M113.1 185.4a22.5 22.5 0 0 0 17.1 0M130.2 185.4l3 5.4M130.2 185.4h.1M132.5 195.9a8.4 8.4 0 0 0 10.8-6.2M132.5 195.9l-.4-.6-.1-1.1M133.2 190.8a5.5 5.5 0 0 1 5.3-3M133.2 190.8v-.1M133.2 190.7l-3-5.3M133.2 190.7l-1.2 3.5M135.4 182.4h.1M135.4 182.4l3.1 5.4"/>
<path d="M135.4 182.4l-3.2 2-2 1M135.4 182.4a22.5 22.5 0 0 0 8.5-14.8M136.6 193a2.16 2.16 0 0 1-2.7-1.1 2.16 2.16 0 0 1 .9-2.8 2.67 2.67 0 0 1 4.7 .8 3.4 3.4 0 0 1-2.9 3.1M138.4 187.7l-3-5.3M138.5 187.8l-.1-.1M139.2 189.1l-8.9-15.5M142.1 188.4l1 .7 .2 .6M142.1 188.4l-3.7-.7"/>
</g>
<g font-size="7.1">
<text x="376" y="326.7">APROVED</text>
<text x="376" y="333.2">06/11/2009</text>
</g>
<g font-size="6.9">
<text x="116.4" y="98.8">B-B</text>
<text x="118.1" y="107.7">A</text>
<text x="75" y="161.5">B</text>
<text x="174" y="161.5">B</text>
<text x="290.9" y="199.3">SECTION A-A</text>
<text x="113.6" y="215.4">A</text>
<text x="359.3" y="372.7">500ML BAVARIA</text>
<text x="489.8" y="407.3">DRG No: BIEB243-14</text>
</g>
<g font-size="4.8">
<text x="75.7" y="18.7" transform="rotate(-40 75.7 18.7)">90°</text>
<text x="71.2" y="45.1" transform="rotate(50 71.2 45.1)">4</text>
<text x="85.1" y="55.5" transform="rotate(-40 85.1 55.5)">6</text>
<text x="113" y="73.9" transform="rotate(-20 113 73.9)">40°</text>
<text x="303.5" y="111.2">38</text>
<text x="96.2" y="118.3" transform="rotate(69 96.2 118.3)">R10</text>
<text x="269.3" y="117.6">5</text>
<text x="315.5" y="119.2">14</text>
<text x="147.9" y="120.8" transform="rotate(-58 147.9 120.8)">R24</text>
<text x="433.3" y="121.9" transform="rotate(-30 433.3 121.9)">6</text>
<text x="31.9" y="131.3">Stamping 4 high</text>
<text x="501.3" y="128.2">0.1 +0.03 deep ventgrooves</text>
<text x="275.6" y="138" transform="rotate(-45 275.6 138)">R6</text>
<text x="278.2" y="141.9" transform="rotate(45 278.2 141.9)">R3</text>
<text x="50.6" y="167.1" transform="rotate(-90 50.6 167.1)">36</text>
<text x="340" y="164.5" transform="rotate(-90 340 164.5)">25</text>
<text x="60.1" y="171.5" transform="rotate(-90 60.1 171.5)">9,6</text>
<text x="245.7" y="169.2" transform="rotate(-90 245.7 169.2)">45</text>
<text x="106.1" y="206.5">26</text>
<text x="442.3" y="215" transform="rotate(15 442.3 215)">30°</text>
<text x="140.5" y="219.6">Pairnumber 4 high</text>
<text x="455.9" y="225.7">60°</text>
<text x="289.4" y="229.6">57</text>
<text x="309.5" y="237.6">26</text>
<text x="332" y="245.6">12,7</text>
<text x="255.7" y="250.5" transform="rotate(-70 255.7 250.5)">30°</text>
<text x="273.5" y="246.5">16</text>
<text x="454.2" y="258.2">2,5</text>
<text x="483.9" y="262.5" transform="rotate(-90 483.9 262.5)">2,5</text>
<text x="289.7" y="277.5" transform="rotate(-62 289.7 277.5)">R3</text>
<text x="454.1" y="287.2">Metal match</text>
<text x="237.6" y="292.6" transform="rotate(-90 237.6 292.6)">76</text>
<text x="343.3" y="292.6" transform="rotate(-90 343.3 292.6)">62</text>
<text x="248.8" y="299.2" transform="rotate(-90 248.8 299.2)">65,1</text>
<text x="335.3" y="297.3" transform="rotate(-90 335.3 297.3)">50</text>
<text x="257" y="335.9">R2</text>
<text x="306.8" y="335.4">R1</text>
<text x="331.4" y="336">R1</text>
<text x="522.3" y="340.9">INVERT CENTRE : -</text>
<text x="522.3" y="346.7">'H' DIMENSION : -</text>
<text x="522.3" y="352.4">ASSEMBLY</text>
<text x="554.8" y="352.4">: -</text>
<text x="522.3" y="358.6">SCALE</text>
<text x="540" y="358.6">: 1:1</text>
<text x="274.2" y="369.6">DO NOT SCALE DRAWING</text>
<text x="212.3" y="374.9">BIEBOUW BVBA</text>
<text x="285.5" y="374.1">IF IN DOUBT ASK</text>
<text x="212.3" y="379.5">INDUSTRIESTRAAT 17</text>
<text x="212.3" y="384">B-8755 Ruiselede</text>
<text x="212.3" y="393">Tel.:+32(0)51 686714</text>
<text x="212.3" y="397.6">Fax.:+32(0)51 689182</text>
<text x="212.3" y="402.1">Email: info@biebouw.com</text>
</g>
<g font-size="4.1">
<text x="335.4" y="372">JOB NAME</text>
<text x="341.5" y="380.4">ITEM</text>
<text x="359.3" y="380.7">BAFFLE</text>
<text x="439.4" y="380.8">QUANTITY</text>
<text x="462.4" y="380.8">32</text>
<text x="335.1" y="387.3">CUSTOMER</text>
<text x="359.3" y="387.6">ELIVOZO</text>
<text x="440.7" y="387.6">REF. NO.</text>
<text x="334.7" y="394.8">ORDER NO.</text>
<text x="359.3" y="394.7">20092181</text>
<text x="438.4" y="394.7">DRAWN BY</text>
<text x="462.3" y="394.7">JBB</text>
<text x="527.4" y="394.7">REVISIONS</text>
<text x="336.4" y="402.4">MATERIAL</text>
<text x="436.3" y="402.6">CHECKED BY</text>
<text x="336.4" y="409.9">MACHINE</text>
<text x="359.3" y="409.8">Emhart BB DG 5 1/2</text>
<text x="443" y="409.9">DATE</text>
<text x="462.3" y="409.9">6/11/2009</text>
</g>
<text font-size="4" x="359.3" y="402.4">Cast-iron</text>
<g font-size="3.5">
<text x="245.6" y="161.2" transform="rotate(-90 245.6 161.2)">0</text>
<text x="56.1" y="164.2" transform="rotate(-90 56.1 164.2)">+0,1</text>
<text x="60.1" y="162.2" transform="rotate(-90 60.1 162.2)">0</text>
<text x="241.6" y="163.2" transform="rotate(-90 241.6 163.2)">+0,05</text>
<text x="295.8" y="229.6">±0,05</text>
<text x="342.3" y="245.6">-0,05</text>
<text x="343.8" y="241.6">0</text>
<text x="244.8" y="287.3" transform="rotate(-90 244.8 287.3)">0</text>
<text x="248.7" y="288.9" transform="rotate(-90 248.7 288.9)">-0,05</text>
<text x="331.3" y="289.3" transform="rotate(-90 331.3 289.3)">0</text>
<text x="335.3" y="290.8" transform="rotate(-90 335.3 290.8)">-0,10</text>
</g>
<g font-size="2.8">
<text x="276" y="379.1">TOLERANCES UNLESS OTHERWISE SPECIFIED</text>
<text x="282.8" y="382.1">DIMS: 0.0 ± 0.2 DIMS: 0.00 ± 0.05</text>
<text x="277.2" y="388.5">ACCORDANCE TO STANDARD PRACTICE</text>
<text x="281.2" y="385.5">REMOVE BURRS &amp; SHARP EDGES IN</text>
<text x="313" y="396.5">THIRD ANGLE</text>
<text x="313.2" y="399.5">PROJECTION</text>
<text x="293.3" y="407.4">SURFACE FINISH</text>
<text x="273.7" y="410.3">CAST:</text>
<text x="286.8" y="410.3">ROUGH:</text>
<text x="301.5" y="410.3">FINE:</text>
<text x="314.8" y="410.3">POLISH:</text>
</g>
</svg>
